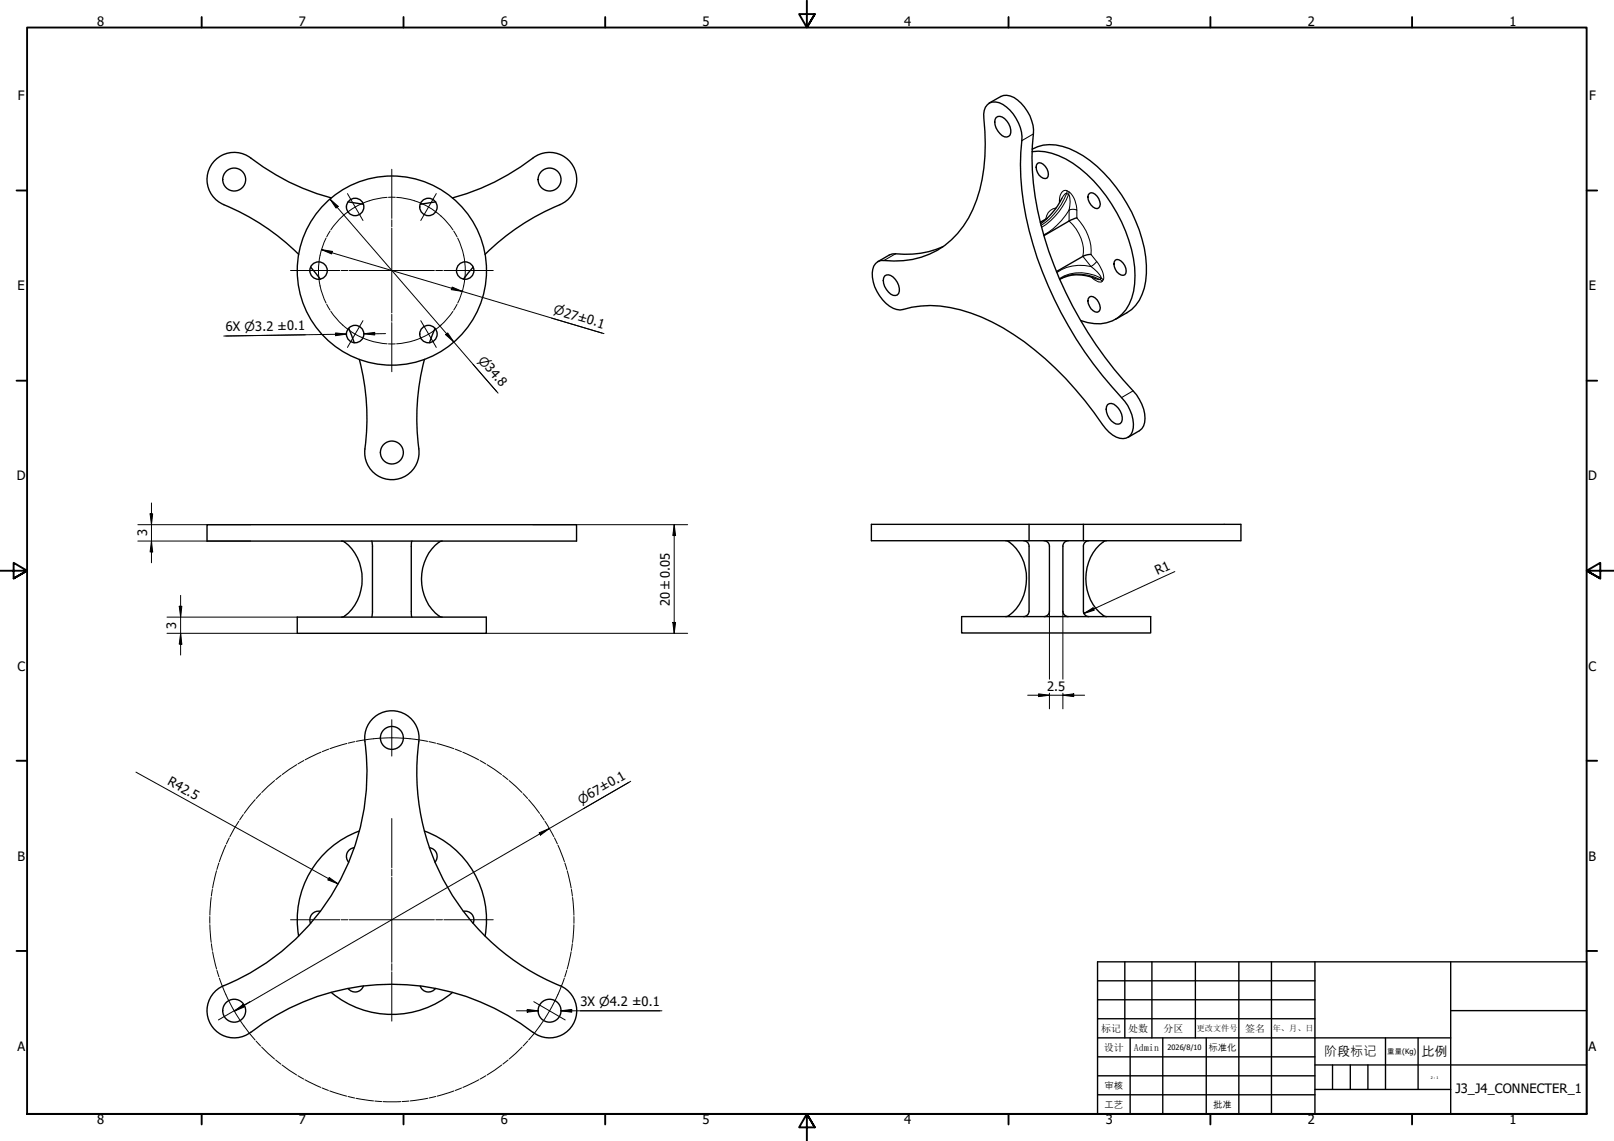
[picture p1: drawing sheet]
<svg xmlns="http://www.w3.org/2000/svg" width="594mm" height="420mm" viewBox="0 0 594 420" stroke-linecap="round" stroke-linejoin="round" font-family="sans-serif">
<g fill="none" stroke="#000" stroke-width=".51">
<path d="M363.4 38.6a5.2 5.2 0 0 1 7.1 .8 16.3 16.3 0 0 1 5.2 16.7 111.9 111.9 0 0 0 12.3 54.1 145.1 145.1 0 0 0 26 37.6 13.1 13.1 0 0 1 2.8 11.1 4 4 0 0 1-6 2.1 13.4 13.4 0 0 1-5-4.6 118 118 0 0 0-36.7-35.7 52.1 52.1 0 0 0-30.1-8l-3.4 .4a8.1 8.1 0 0 1-10.7-2.7 13.1 13.1 0 0 1-3.3-12.4 3.5 3.5 0 0 1 3.8-2.1 30.5 30.5 0 0 0 32.7-18.8 65.4 65.4 0 0 0 4-33.4 5.9 5.9 0 0 1 1.3-5.1zM364.1 38l4.3-2.5a6.6 6.6 0 0 1 7.5 2.5 16.4 16.4 0 0 1 4.1 15.6 110.7 110.7 0 0 0 10 49.1 146.9 146.9 0 0 0 28.3 42.7 13.1 13.1 0 0 1 2.6 11.4l-1.5 1.8-4.2 2.5M92.3 58.2a10 10 0 0 0-14.8 2.9 10 10 0 0 0 4.9 14.3 85 85 0 0 1 27.5 18.3M92.3 58.2a82.2 82.2 0 0 0 29.6 14.7M196.2 58.2a83.6 83.6 0 0 1-29.6 14.7M196.2 58.2a10 10 0 0 1 14.7 2.9 10 10 0 0 1-4.8 14.3 85 85 0 0 0-27.6 18.3M366.6 43.3a2.28 2.28 0 0 1 3.2 .4 5.7 5.7 0 0 1 2 6 2.21 2.21 0 0 1-3.8-.5 5 5 0 0 1-1.4-5.9zM379.9 55.9a23.3 23.3 0 0 1 17.6 6.1 56.6 56.6 0 0 1 20.1 36.4 23.2 23.2 0 0 1-3.2 15.7 13.6 13.6 0 0 1-16.6 3.9M379.9 54.9h.1M380 54.9a15.5 15.5 0 0 1 13.6-.2 45.7 45.7 0 0 1 21.2 20.3 47.3 47.3 0 0 1 6.9 28.5 15.1 15.1 0 0 1-6.9 11.7l-4.2 2.4M128.1 74.3l5.7 .9M160.3 74.3l-5.6 .9"/>
<path d="M381.9 60.2a2.21 2.21 0 0 1 2.8 1.1 3.7 3.7 0 0 1 .7 4.3 3.4 3.4 0 0 1-3.9-3.1v-1.8zM390.8 73.1a26.9 26.9 0 0 1-7.8 9.3M401 71.2a2.21 2.21 0 0 1 2.9 1.1 3.7 3.7 0 0 1 .5 4.3 2.21 2.21 0 0 1-2.8-1.1 3.4 3.4 0 0 1-.6-4.3zM114.3 98.3l3.6 4.5M174.2 98.3l-3.6 4.5M347.1 90.8a33.9 33.9 0 0 1-17.5 2.7l-2.3 .4-4.2 2.5M385.5 80.4l-2.6 1.4M396.4 80.2l-2.6 1-9.6 5.6M401.6 93.7l-2.7 .5-10 5.8M410.5 95.8a2.21 2.21 0 0 1 2.9 1.1 3.7 3.7 0 0 1 .6 4.3 3.4 3.4 0 0 1-3.9-3.1v-1.7zM325.6 101.6a2.28 2.28 0 0 1 3.1 .4 5.7 5.7 0 0 1 2.1 6.1 2.21 2.21 0 0 1-3.8-.6 5 5 0 0 1-1.4-5.9zM401 109.4a2.21 2.21 0 0 1 2.9 1.1 3.7 3.7 0 0 1 .5 4.2 2.56 2.56 0 0 1-3.4-1.9 2.71 2.71 0 0 1 0-3.4z"/>
<path d="M403.4 102.7a14.8 14.8 0 0 0-13.3 .1M128.3 120.9l2.1 5.3M132.3 132.3a85 85 0 0 1 2 33M156.2 132.3a87 87 0 0 0-2 34.1 10 10 0 0 1-10.5 10.2 10 10 0 0 1-9.4-11.3M160.1 120.9l-2 5.3M407.7 149a2.22 2.22 0 0 1 3.1 .5 5.6 5.6 0 0 1 2 5.9 1.89 1.89 0 0 1-2.8 .3 5.6 5.6 0 0 1-2.3-6.7zM76.2 193.2h136v6h-136zM125.7 199.2l.3 .1a14.6 14.6 0 0 1 7.2 11.9 16.7 16.7 0 0 1-6.9 15.9l-.6 .1M136.8 199.2l.3 1.6v24.9l-.3 1.5M151.6 199.2l-.2 1.2v25.6l.2 1.2M162.8 199.2l-.3 .1a14.6 14.6 0 0 0-7.2 11.9 16.7 16.7 0 0 0 6.9 15.9l.6 .1M320.7 193.1h136.1v6h-136.1z"/>
<path d="M370.2 199.1h.3a15.6 15.6 0 0 1 7.2 16 14.3 14.3 0 0 1-7.2 11.9l-.3 .1M376.8 199.1l1.4 .6 .6 1.4M378.8 193.1v6M384.3 199.1l1.4 .6 .6 1.4M393.2 199.1l-1.4 .6-.6 1.4M398.8 193.1v6M400.8 199.1l-1.4 .6-.6 1.4M407.3 199.1h-.3a15.6 15.6 0 0 0-7.2 16 14.3 14.3 0 0 0 7.2 11.9l.3 .1M378.8 201.1v24l-.6 1.4-1.4 .6M386.3 201.1v24l-.6 1.4-1.4 .6M391.2 201.1v24l.6 1.4 1.4 .6M398.8 201.1v24l.6 1.4 1.4 .6"/>
<path d="M109.4 227.2h69.6v6h-69.6zM353.9 227.1h69.6v6h-69.6zM130.4 312.2a3.2 3.2 0 0 0-2.7 2 3.2 3.2 0 0 0 .6 3.3M132.3 306a34.8 34.8 0 0 0-22.4 38.7M156.2 306a34.8 34.8 0 0 1 22.4 38.7M158 312.2a3.2 3.2 0 0 1 2.7 2 3.2 3.2 0 0 1-.6 3.3M117.9 335.6a3.2 3.2 0 0 0-3.1 1.1 3.2 3.2 0 0 0-.5 3.3M170.6 335.6a3.2 3.2 0 0 1 3.1 1.1 3.2 3.2 0 0 1 .5 3.3M82.4 362.9a10 10 0 0 0-4.9 14.3 10 10 0 0 0 14.8 2.9 85.3 85.3 0 0 1 104.7 .6 10 10 0 0 0 14.2-4 10 10 0 0 0-5.1-13.8 85.1 85.1 0 0 1-51.9-90.9 10 10 0 0 0-10.5-10.3 10 10 0 0 0-9.4 11.4 85 85 0 0 1-51.9 89.9M121.9 365.4a34.8 34.8 0 0 0 44.7 0M133.8 363.1a3.2 3.2 0 0 1-2.6 2.2 3.2 3.2 0 0 1-3.1-1.3M154.7 363.1a3.2 3.2 0 0 0 2.5 2.2 3.2 3.2 0 0 0 3.1-1.3"/>
<circle cx="86.2" cy="66.1" r="4.2"/>
<circle cx="130.7" cy="76.2" r="3.2"/>
<circle cx="157.7" cy="76.2" r="3.2"/>
<circle cx="202.3" cy="66.1" r="4.2"/>
<circle cx="117.3" cy="99.6" r="3.2"/>
<circle cx="144.2" cy="99.6" r="34.8"/>
<circle cx="171.2" cy="99.6" r="3.2"/>
<circle cx="130.7" cy="123" r="3.2"/>
<circle cx="157.7" cy="123" r="3.2"/>
<circle cx="144.2" cy="166.6" r="4.2"/>
<circle cx="144.2" cy="271.7" r="4.2"/>
<circle cx="86.2" cy="372.2" r="4.2"/>
<circle cx="202.3" cy="372.2" r="4.2"/>
</g>
<g fill="none" stroke="#000" stroke-width=".38">
<path d="M380.4 49.3l-4.3 2.5M388.7 76.6a4.6 4.6 0 0 0-3.8 4.2M390.3 74l-.3-.3v1M390.8 73.1l.5-.8a1.32 1.32 0 0 1 1.3-1.1l.2-.9a1.72 1.72 0 0 0-2.4 1.2l-.4 2.2M392.8 70.3l.7 .4M393.3 71.7a24.5 24.5 0 0 1-10 12M393.3 71.7l-.7-.5a25.1 25.1 0 0 1-9.4 11.8M393.3 71.7l.3 .4a11.5 11.5 0 0 1-.1 5.3M393.5 77.4a25.4 25.4 0 0 1-9.4 9.1M393.5 77.4v4a14.6 14.6 0 0 1 5.1 13l3 3.7M393.5 70.7l-.2 1M393.5 70.7a8.6 8.6 0 0 1 2.9 6.7 3.4 3.4 0 0 0-2.9 0"/>
<path d="M396.4 77.4v2.8a18.2 18.2 0 0 1 5.2 13.5l2.1 2.6M329.6 93.5l-4.2 2.4M401.6 98.1a9.8 9.8 0 0 1 3.7 4.1v.2M401.6 98.1a15.4 15.4 0 0 0-12.6 2.3M403.7 96.3l-2.1 1.8M403.7 96.3a8.8 8.8 0 0 1 2.4 6.7l-.8-.6M390 102.8a14.7 14.7 0 0 1 14.9 .1M401.6 102a5.2 5.2 0 0 0 3.8 1.9l.3-.4M403.4 102.7l1.5 .2M404.9 102.9l.8 .6M405.3 102.4a15.2 15.2 0 0 0-15.3 .2M405.3 102.4l-.4 .5"/>
<path d="M406.1 103l-.4 .5M417.1 143.9l-4.3 2.5"/>
</g>
<g fill="none" stroke="#000" stroke-width=".7">
<path d="M74.2 6.3v3.8M148.5 6.3v3.8M222.8 6.3v3.8M297 .2v9.9l-2.9-4.9h5.8l-2.9 4.9 2.9-4.9M371.2 6.3v3.8M445.5 6.3v3.8M519.7 6.3v3.8M6.1 70.1h3.9M584 70.1h3.9M6.1 140.2h3.9M584 140.2h3.9M0 210.2h10l-5-3v5.8l5-2.8-5 2.8"/>
<path d="M594 210.2h-10l5-3v5.8l-5-2.8 5 2.8M6.1 280.1h3.9M584 280.1h3.9M6.1 350.2h3.9M584 350.2h3.9M10 410.2v-400.1h574v400.1h-574h574M74.2 410.2v3.9M148.5 410.2v3.9M222.8 410.2v3.9M299.9 415.1l-2.9-4.9 2.9 4.9h-5.8l2.9-4.9v10M371.2 410.2v3.9M445.5 410.2v3.9"/>
<path d="M519.7 410.2v3.9"/>
</g>
<g fill="none" stroke="#000" stroke-width=".51">
<path d="M404 354.2h180v56h-180zM414 354.2v28M424 354.2v28M440 354.2v28M456 354.2v56M468 354.2v56M484 354.2v56M534 354.2v56M404 361.2h80M404 368.2h80M404 375.1h80M534 372.2h50"/>
<path d="M404 396.2h80M404 389.2h80M404 382.2h130M416 382.2v28M428 382.2v28M444 382.2v28M484 392.2h100M490.5 392.2v9M497 392.2v9M503.5 392.2v9M510 382.2v19M522 382.2v19"/>
<path d="M404 403.1h80M484 401.2h50"/>
</g>
<g fill="none" stroke="#000" stroke-width=".37">
<path d="M127.9 71.3l5.7 9.9M144.2 62.3v18.1M160.6 71.3l-5.7 9.9M106.9 99.6h18.2M111.5 99.6h11.4M125.6 99.6h2.5M128.6 99.6h31.3M144.2 80.9v2.6M144.2 84v31.2M160.4 99.6h2.5M163.4 99.6h18.1M165.5 99.6h11.4"/>
<path d="M133.6 118.1l-5.7 9.8M144.2 115.7v2.6M144.2 118.8v18.1M154.9 118.1l5.7 9.8M144.2 265v13.4M144.2 301.4v18.2M106.9 338.7h18.2M125.6 338.7h2.5M128.6 338.7h31.3M144.2 320.1v2.5M144.2 323.1v31.3M160.4 338.7h2.5"/>
<path d="M163.4 338.7h18.1M144.2 354.9v2.5M144.2 357.9v18.1M92 368.9l-11.6 6.7M196.5 368.9l11.5 6.7"/>
</g>
<g fill="none" stroke="#000" stroke-width=".37">
<path d="M142.5 72.7a27 27 0 0 0-20.7 11.9M145.5 72.7h-2.5M146 72.7a27 27 0 0 1 20.7 11.9M120 87.7a27 27 0 0 0 0 23.9M121.5 85.1l-1.3 2.1M167 85.1l1.2 2.1M168.5 87.7a27 27 0 0 1 0 23.9M120.2 112.1l1.3 2.1M121.8 114.6a27 27 0 0 0 20.7 12M166.7 114.6a27 27 0 0 1-20.7 12M168.2 112.1l-1.2 2.1M143 126.6h2.5"/>
<path d="M118.2 277l-5.9 2.8M121 275.9l-2.4 .9M127.7 273.8l-6.3 1.9M130.6 273.1l-2.4 .6M157.4 273a67 67 0 0 0-26.3 0M157.9 273.1l2.4 .6M160.8 273.8l6.2 1.9M167.5 275.9l2.3 .9M170.3 277l5.9 2.8M89.6 299.9l-1.4 2.1M93.9 294.4l-4 5.1M96 292.2l-1.7 1.8"/>
<path d="M101.1 287.4l-4.8 4.5M103.5 285.5l-2 1.6M109.3 281.6l-5.4 3.6M111.8 280l-2.1 1.3M176.6 280l2.2 1.3M179.2 281.6l5.4 3.6M185 285.5l2 1.6M187.4 287.4l4.8 4.5M192.5 292.2l1.7 1.8M194.5 294.4l4.1 5.1M198.9 299.9l1.4 2.1M80.6 317.8l-.8 2.4"/>
<path d="M83.1 311.2l-2.4 6.1M84.4 308.5l-1.1 2.3M87.9 302.4l-3.3 5.7M200.6 302.4l3.2 5.7M204.1 308.5l1.1 2.3M205.4 311.2l2.4 6.1M207.9 317.8l.7 2.4M77.2 337.5v2.5M77.7 330.5l-.5 6.5M78.2 327.5l-.4 2.5M79.7 320.7l-1.5 6.3M208.8 320.7l1.4 6.3"/>
<path d="M210.3 327.5l.4 2.5M210.8 330.5l.4 6.5M211.3 337.5v2.5M77.2 340.5l.5 6.5M77.8 347.5l.4 2.5M78.3 350.5l1.4 6.3M79.9 357.3l.7 2.4M208.6 357.3l-.7 2.4M210.2 350.5l-1.4 6.3M210.7 347.5l-.4 2.5M211.2 340.5l-.5 6.5M80.7 360.2a67 67 0 0 0 13.2 22.8"/>
<path d="M207.7 360.2a67 67 0 0 1-13.1 22.8M94.2 383.3l1.7 1.9M96.3 385.5l4.8 4.5M101.4 390.3l2 1.6M103.8 392.2l5.4 3.6M109.6 396.1l2.2 1.3M112.2 397.6l5.9 2.8M176.2 397.6l-5.8 2.8M178.9 396.1l-2.2 1.3M184.7 392.2l-5.4 3.7M187 390.3l-1.9 1.6M192.2 385.5l-4.8 4.5"/>
<path d="M194.2 383.3l-1.7 1.9M118.6 400.6l2.3 .9M121.4 401.7l6.2 1.9M128.1 403.8l2.4 .5M131 404.4l6.5 1M138 405.5l2.5 .1M141 405.7h6.5M150.5 405.5l-2.5 .1M157.5 404.4l-6.5 1M160.4 403.8l-2.5 .5M167.1 401.7l-6.2 1.9M169.9 400.6l-2.3 1"/>
</g>
<g fill="none" stroke="#000" stroke-width=".37">
<path d="M121.5 73.3l3 2.7-.8 .6zM121.5 73.3l61.8 71.5M118.4 91.9l3.9 .7-.3 .9zM118.4 91.9l103.9 31M166.4 105.7l3.7 1.6-4-.6zM203 117.1l18.6 5.6M112.4 123.3l-29.3 .4M123.5 122.6l4 .4-4 .6zM123.5 123.1l4-.1-45.1 .7M133.9 122.9l4-.5v1zM141.9 122.9h-8M164 123.2l.8-.6 2.2 3.3z"/>
<path d="M174.1 134.2l8.7 10M50.7 193.2h41.6M50.7 199.2h41.6M55.2 189.2h1l-.4 4zM55.8 199.2l.4 4h-1zM55.8 185.2v22M196.2 193.2h56.9M248.2 193.2l.5 4h-1.1zM248.2 193.2v40M66.5 219.2v22M432.4 210.5l-33.5 15.4M61.5 233.2h47.9"/>
<path d="M61.5 227.2h47.9M66 223.2h.9l-.4 4zM66.5 233.2l.4 4h-.9zM179 233.2h74.1M247.6 229.2h1.1l-.5 4zM386.3 225.1v25M391.2 225.1v25M398.9 225.9l3.4-2.1 .5 .9zM378.3 256h20.9M382.3 255.5l4 .5-4 .5zM386.3 255.2v5.8M391.2 256l4-.5v1z"/>
<path d="M391.2 255.2v5.8M50 284.3l74.5 41.2M231.5 288.1l-16.7 9.7M232.2 287.7l-145.9 84.6M198.4 306.7l3.8-1.6-3.3 2.4zM121.2 323.1l3.3 2.4-3.8-1.5zM86.3 372.3l3.2-2.4 .5 .9zM190.1 372.2h8M194.1 371.7l4 .5-4 .5zM206.4 372.2l4-.5v1zM210.4 372.2h-4h37.2M213.6 372.2h29.3"/>
</g>
<g fill="#000">
<path d="M121.5 73.3l3 2.7-.8 .6zM118.4 91.9l3.9 .7-.3 .9zM166.4 105.7l3.7 1.6-4-.6zM123.5 122.6l4 .4-4 .6zM133.9 122.9l4-.5v1zM164 123.2l.8-.6 2.2 3.3zM55.2 189.2h1l-.4 4zM248.2 193.2l.5 4h-1.1zM55.8 199.2l.4 4h-1zM66 223.2h.9l-.4 4zM66.5 233.2l.4 4h-.9zM247.6 229.2h1.1l-.5 4z"/>
<path d="M398.9 225.9l3.4-2.1 .5 .9zM382.3 255.5l4 .5-4 .5zM391.2 256l4-.5v1zM198.4 306.7l3.8-1.6-3.3 2.4zM121.2 323.1l3.3 2.4-3.8-1.5zM86.3 372.3l3.2-2.4 .5 .9zM194.1 371.7l4 .5-4 .5zM206.4 372.2l4-.5v1z"/>
</g>
<g font-size="4.8">
<text x="35.8" y="9.8">8</text>
<text x="110" y="9.8">7</text>
<text x="184.3" y="9.8">6</text>
<text x="258.6" y="9.8">5</text>
<text x="332.8" y="9.8">4</text>
<text x="407" y="9.8">3</text>
<text x="481.3" y="9.8">2</text>
<text x="555.6" y="9.8">1</text>
<text x="6.6" y="36.9">F</text>
<text x="584.9" y="36.9">F</text>
<text x="6.5" y="106.9">E</text>
<text x="584.8" y="106.9">E</text>
<text x="83.1" y="122" transform="rotate(-1 83.1 122)">6X ⌀3.2 ±0.1</text>
<text x="6.2" y="176.9">D</text>
<text x="584.5" y="176.9">D</text>
<text x="54.2" y="197.5" transform="rotate(-90 54.2 197.5)">3</text>
<text x="426" y="211.8" transform="rotate(-25 426 211.8)">R1</text>
<text x="246.6" y="223.1" transform="rotate(-90 246.6 223.1)">20 ±0.05</text>
<text x="64.9" y="231.6" transform="rotate(-90 64.9 231.6)">3</text>
<text x="6.4" y="246.9">C</text>
<text x="584.7" y="246.9">C</text>
<text x="385.4" y="254.4">2.5</text>
<text x="61.4" y="288.8" transform="rotate(29 61.4 288.8)">R42.5</text>
<text x="6.4" y="316.9">B</text>
<text x="584.7" y="316.9">B</text>
<text x="213.6" y="370.4">3X ⌀4.2 ±0.1</text>
<text x="6.4" y="386.9">A</text>
<text x="487.4" y="388.9">阶段标记</text>
<text x="523.2" y="388.9">比例</text>
<text x="584.7" y="386.9">A</text>
<text x="535.7" y="402.6">J3_J4_CONNECTER_1</text>
<text x="35.8" y="414.1">8</text>
<text x="110" y="414.1">7</text>
<text x="184.3" y="414.1">6</text>
<text x="258.6" y="414.1">5</text>
<text x="332.8" y="414.1">4</text>
<text x="407" y="414.1">3</text>
<text x="481.3" y="414.1">2</text>
<text x="555.6" y="414.1">1</text>
</g>
<g font-size="4.6">
<text x="203.5" y="115.4" transform="rotate(17 203.5 115.4)">⌀27±0.1</text>
<text x="175.8" y="132.8" transform="rotate(49 175.8 132.8)">⌀34.8</text>
<text x="213.9" y="296.3" transform="rotate(-30 213.9 296.3)">⌀67±0.1</text>
</g>
<g font-size="3.7">
<text x="405.3" y="380">标记</text>
<text x="415.2" y="380">处数</text>
<text x="428.2" y="380">分区</text>
<text x="458.3" y="380">签名</text>
<text x="406.3" y="386.9">设计</text>
<text x="417.3" y="387">Admin</text>
</g>
<g font-size="3.4">
<text x="444.8" y="386.9">标准化</text>
<text x="406.6" y="400.9">审核</text>
<text x="406.6" y="408">工艺</text>
<text x="446.5" y="407.9">批准</text>
</g>
<g font-size="3">
<text x="440.5" y="379.7">更改文件号</text>
<text x="468.5" y="379.7">年、月、日</text>
</g>
<g font-size="2.7">
<text x="429.7" y="386.5">2026/8/10</text>
<text x="510.6" y="388">重量(Kg)</text>
</g>
<text font-size="1.3" x="526.6" y="397.2">2 : 1</text>
</svg>
